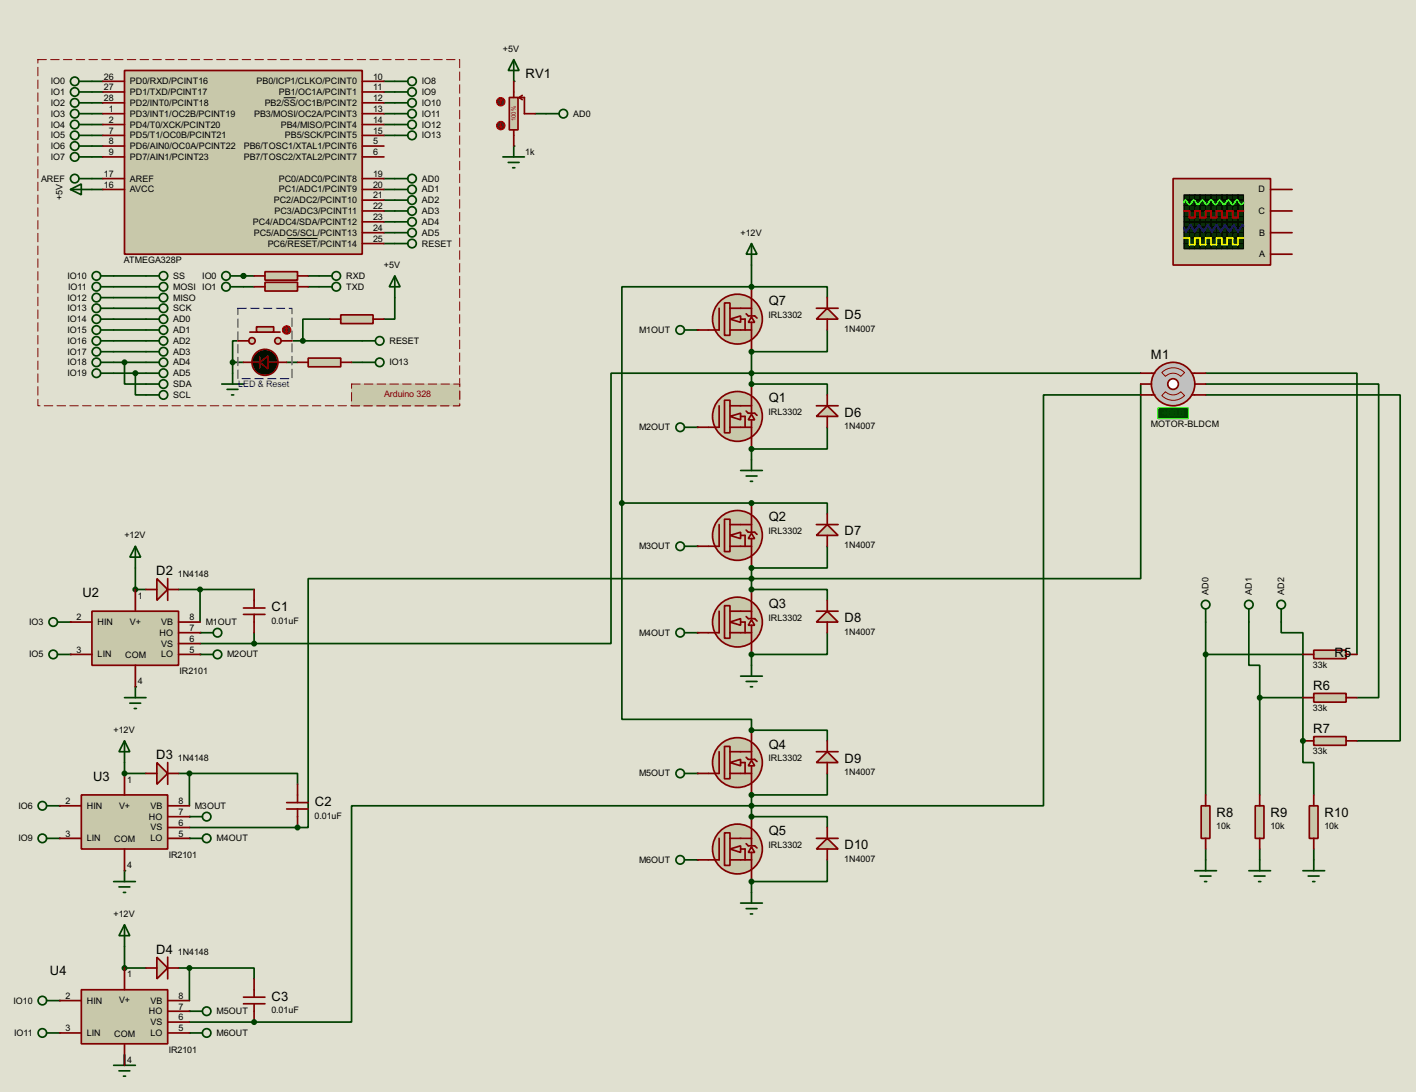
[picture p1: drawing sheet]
<svg xmlns="http://www.w3.org/2000/svg" width="333mm" height="256mm" viewBox="0 0 333 256" stroke-linecap="round" stroke-linejoin="round" font-family="sans-serif">
<path d="M0 0h332.7v256.5h-332.7z" fill="#e0e0d0"/>
<g fill="none" stroke="#004000" stroke-width=".4">
<path d="M21.6 19.1h2.6M90.2 19.1h2.6M21.6 36.9h2.6M21.6 34.3h2.6M21.6 31.8h2.6M21.6 29.3h2.6M21.6 26.7h2.6M21.6 24.2h2.6M21.6 21.6h2.6M90.2 31.8h2.6M90.2 29.3h2.6M90.2 26.7h2.6"/>
<path d="M90.2 24.2h2.6M90.2 21.6h2.6M21.6 42h2.6M21.6 44.5h2.6M90.2 42h2.6M90.2 44.5h2.6M90.2 47h2.6M90.2 49.6h2.6M90.2 52.1h2.6M90.2 54.7h2.6M90.2 57.2h2.6M26.7 64.8h7.6"/>
<path d="M26.7 67.4h7.6M26.7 69.9h7.6M26.7 72.4h7.6M26.7 75h7.6M26.7 77.5h7.6M57.2 67.4h2.5M72.4 64.8h2.6M72.4 67.4h2.6M77.5 75h-6.3v5.1M92.8 69.9v5.1h-2.6M26.7 85.1h7.6M26.7 80.1h7.6"/>
<path d="M26.7 82.6h7.6M26.7 87.7h7.6M29.3 85.1v5.1h5M31.8 87.7v5.1h2.5M54.7 85.1h2.5M54.7 85.1v2.6M55.9 80.1h-1.2v5M67.4 85.1h2.5M68.6 80.1h16.5M82.6 85.1h2.5M31.8 133.4v5.1h2.5M42 138.5h17.7"/>
<path d="M29.3 222.3v5.1h5M42 227.4h17.7v2.5"/>
</g>
<g fill="#004000">
<circle cx="163.9" cy="77.5" r=".2"/>
<circle cx="163.9" cy="100.4" r=".2"/>
<circle cx="16.6" cy="146.1" r=".2"/>
<circle cx="16.6" cy="153.7" r=".2"/>
</g>
<path d="M47 138.5v7.6" fill="none" stroke="#004000" stroke-width=".4"/>
<g fill="#004000">
<circle cx="47" cy="148.6" r=".2"/>
<circle cx="47" cy="153.7" r=".2"/>
<circle cx="31.8" cy="161.3" r=".2"/>
<circle cx="31.8" cy="138.5" r=".2"/>
<circle cx="163.9" cy="128.3" r=".2"/>
<circle cx="163.9" cy="148.6" r=".2"/>
<circle cx="163.9" cy="181.7" r=".2"/>
<circle cx="163.9" cy="202" r=".2"/>
<circle cx="14" cy="189.3" r=".2"/>
<circle cx="14" cy="196.9" r=".2"/>
<circle cx="44.5" cy="191.8" r=".2"/>
<circle cx="44.5" cy="196.9" r=".2"/>
<circle cx="29.3" cy="204.5" r=".2"/>
<circle cx="14" cy="235" r=".2"/>
<circle cx="14" cy="242.6" r=".2"/>
</g>
<path d="M44.5 227.4v7.6" fill="none" stroke="#004000" stroke-width=".4"/>
<g fill="#004000">
<circle cx="44.5" cy="237.5" r=".2"/>
<circle cx="44.5" cy="242.6" r=".2"/>
</g>
<path d="M29.3 247.7v2.5" fill="none" stroke="#004000" stroke-width=".4"/>
<g fill="#004000">
<circle cx="29.3" cy="227.4" r=".2"/>
<circle cx="176.6" cy="82.6" r=".2"/>
</g>
<path d="M194.4 77.5v5.1h-17.8" fill="none" stroke="#004000" stroke-width=".4"/>
<circle cx="176.6" cy="90.2" r=".2" fill="#004000"/>
<path d="M176.6 90.2h17.8v2.6" fill="none" stroke="#004000" stroke-width=".4"/>
<circle cx="176.6" cy="133.4" r=".2" fill="#004000"/>
<path d="M194.4 128.3v5.1h-17.8" fill="none" stroke="#004000" stroke-width=".4"/>
<circle cx="176.6" cy="138.5" r=".2" fill="#004000"/>
<path d="M176.6 138.5h17.8v2.5" fill="none" stroke="#004000" stroke-width=".4"/>
<circle cx="176.6" cy="186.7" r=".2" fill="#004000"/>
<path d="M194.4 181.7v5h-17.8" fill="none" stroke="#004000" stroke-width=".4"/>
<circle cx="176.6" cy="191.8" r=".2" fill="#004000"/>
<path d="M194.4 100.4v5.1h-17.8M176.6 191.8h17.8v2.6" fill="none" stroke="#004000" stroke-width=".4"/>
<circle cx="176.6" cy="105.5" r=".2" fill="#004000"/>
<path d="M176.6 105.5v2.5M194.4 148.6v5.1h-17.8" fill="none" stroke="#004000" stroke-width=".4"/>
<circle cx="176.6" cy="153.7" r=".2" fill="#004000"/>
<path d="M176.6 153.7v2.6M194.4 202v5.1h-17.8" fill="none" stroke="#004000" stroke-width=".4"/>
<circle cx="176.6" cy="207.1" r=".2" fill="#004000"/>
<path d="M176.6 67.4h17.8v2.5M176.6 207.1v2.5" fill="none" stroke="#004000" stroke-width=".4"/>
<circle cx="176.6" cy="67.4" r=".2" fill="#004000"/>
<path d="M176.6 62.3v5.1M176.6 118.2h17.8v2.5" fill="none" stroke="#004000" stroke-width=".4"/>
<circle cx="176.6" cy="118.2" r=".2" fill="#004000"/>
<path d="M176.6 67.4h-30.5v50.8h30.5M176.6 171.5h17.8v2.5" fill="none" stroke="#004000" stroke-width=".4"/>
<circle cx="176.6" cy="171.5" r=".2" fill="#004000"/>
<path d="M176.6 87.7h-33v63.5h-83.9M176.6 82.6v7.6M146.1 118.2v50.8h30.5v2.5M47 151.2h12.7M59.7 148.6v2.6M44.5 194.4h25.4" fill="none" stroke="#004000" stroke-width=".4"/>
<circle cx="69.9" cy="194.4" r=".2" fill="#004000"/>
<path d="M176.6 135.9h-104.2v58.5h-2.5M176.6 133.4v5.1M44.5 240.1h15.2" fill="none" stroke="#004000" stroke-width=".4"/>
<circle cx="59.7" cy="240.1" r=".2" fill="#004000"/>
<path d="M176.6 189.3h-94v50.8h-22.9M176.6 186.7v5.1" fill="none" stroke="#004000" stroke-width=".4"/>
<g fill="#004000">
<circle cx="120.7" cy="34.3" r=".2"/>
<circle cx="120.7" cy="19.1" r=".2"/>
</g>
<path d="M125.8 26.7h2.5M29.3 181.7h5M42 181.7h2.5M44.5 181.7h25.4v2.5M44.5 181.7v7.6" fill="none" stroke="#004000" stroke-width=".4"/>
<circle cx="29.3" cy="181.7" r=".2" fill="#004000"/>
<path d="M57.2 64.8h2.5M29.3 179.1v2.6" fill="none" stroke="#004000" stroke-width=".4"/>
<circle cx="57.2" cy="64.8" r=".2" fill="#004000"/>
<g fill="none" stroke="#004000" stroke-width=".4">
<path d="M176.6 87.7h91.4M268 90.2v45.7h-91.4M268 92.8h-22.8v96.5h-68.6M283.3 87.7h35.5v66M283.3 90.2h40.6v73.7h-5.1M283.3 92.8h45.7v81.2h-10.2M283.3 146.1v40.6M283.3 153.7h22.8M293.4 146.1v10.2h2.6v7.6M296 163.9v22.8M296 163.9h10.1M306.1 174v5.1h2.6v7.6"/>
<path d="M283.3 199.4v2.6M296 199.4v2.6M308.7 199.4v2.6"/>
</g>
<circle cx="306.1" cy="174" r=".2" fill="#004000"/>
<path d="M301 146.1v2.5h5.1v25.4" fill="none" stroke="#004000" stroke-width=".4"/>
<path d="M29.3 16.6h55.8v43.1h-55.8z" fill="#c8c8aa" stroke="#800000" stroke-width=".4"/>
<g fill="none" stroke="#800000" stroke-width=".4">
<path d="M24.2 19.1h5.1M85.1 19.1h5.1M24.2 21.6h5.1M24.2 26.7h5.1M24.2 24.2h5.1M24.2 34.3h5.1M24.2 31.8h5.1M24.2 29.3h5.1M24.2 36.9h5.1M85.1 21.6h5.1M85.1 26.7h5.1M85.1 24.2h5.1"/>
<path d="M85.1 34.3h5.1M85.1 31.8h5.1M85.1 29.3h5.1M85.1 36.9h5.1M24.2 44.5h5.1M24.2 42h5.1M85.1 57.2h5.1M85.1 54.7h5.1M85.1 52.1h5.1M85.1 49.6h5.1M85.1 47h5.1M85.1 44.5h5.1"/>
<path d="M85.1 42h5.1"/>
</g>
<path d="M66.7 23h2.8M67.5 56h7.1" fill="none" stroke="#000" stroke-width=".23"/>
<g fill="none" stroke="#004000" stroke-width=".4">
<path d="M18.6 19.1h3M92.8 19.1h3M18.6 36.9h3M18.6 34.3h3M18.6 31.8h3M18.6 29.3h3M18.6 26.7h3M18.6 24.2h3M18.6 21.6h3M92.8 31.8h3M92.8 29.3h3M92.8 26.7h3"/>
<path d="M92.8 24.2h3M92.8 21.6h3M16.6 44.5l2.5-1.3v2.6zM16.6 44.5h5M18.6 42h3M92.8 42h3M92.8 44.5h3M92.8 47h3M92.8 49.6h3M92.8 52.1h3M92.8 54.7h3M92.8 57.2h3"/>
<path d="M34.3 64.8h3.1M34.3 67.4h3.1M34.3 69.9h3.1M34.3 72.4h3.1"/>
<circle cx="17.5" cy="19.1" r="1"/>
<circle cx="96.8" cy="19.1" r="1"/>
<circle cx="17.5" cy="26.7" r="1"/>
<circle cx="17.5" cy="34.3" r="1"/>
<circle cx="17.5" cy="31.8" r="1"/>
<circle cx="17.5" cy="36.9" r="1"/>
<circle cx="17.5" cy="29.3" r="1"/>
<circle cx="17.5" cy="21.6" r="1"/>
<circle cx="17.5" cy="24.2" r="1"/>
<circle cx="96.8" cy="26.7" r="1"/>
<circle cx="96.8" cy="29.3" r="1"/>
<circle cx="96.8" cy="31.8" r="1"/>
<circle cx="96.8" cy="21.6" r="1"/>
<circle cx="96.8" cy="24.2" r="1"/>
<circle cx="17.5" cy="42" r="1"/>
<circle cx="96.8" cy="49.6" r="1"/>
<circle cx="96.8" cy="44.5" r="1"/>
<circle cx="96.8" cy="42" r="1"/>
<circle cx="96.8" cy="47" r="1"/>
<circle cx="96.8" cy="52.1" r="1"/>
<circle cx="96.8" cy="54.7" r="1"/>
<circle cx="96.8" cy="57.2" r="1"/>
<circle cx="38.4" cy="72.4" r="1"/>
<circle cx="38.4" cy="64.8" r="1"/>
<circle cx="38.4" cy="67.4" r="1"/>
<circle cx="38.4" cy="69.9" r="1"/>
</g>
<path d="M80.1 74h7.6v2h-7.6z" fill="#c8c8aa" stroke="#800000" stroke-width=".4"/>
<path d="M77.5 75h2.6M87.7 75h2.5M57.2 85.1h3.8M61 83.9v2.5M63 85.1h4.4" fill="none" stroke="#800000" stroke-width=".4"/>
<path d="M92.8 64.8l1.2 2.6h-2.5zM92.8 64.8v5.1" fill="none" stroke="#004000" stroke-width=".4"/>
<g fill="#000" stroke="#800000" stroke-width=".4">
<path d="M61 85.1l2-1.5v3.1z"/>
<circle cx="62.2" cy="85.1" r="3.1"/>
</g>
<path d="M72.4 84.1h7.7v2.1h-7.7z" fill="#c8c8aa" stroke="#800000" stroke-width=".4"/>
<path d="M69.9 85.1h2.5M80.1 85.1h2.5" fill="none" stroke="#800000" stroke-width=".4"/>
<path d="M52.1 90.2h5.1M53.4 91.5h2.5M54.4 92.8h.5M54.7 87.7v2.5" fill="none" stroke="#004000" stroke-width=".4"/>
<path d="M55.9 72.4h12.7v16.6h-12.7z" fill="none" stroke="#e0e0d0" stroke-width=".23"/>
<path d="M55.9 72.4h12.7v16.6h-12.7z" fill="none" stroke="#0000c0" stroke-width=".23" stroke-dasharray="2 1"/>
<path d="M62.3 63.8h7.6v2h-7.6z" fill="#c8c8aa" stroke="#800000" stroke-width=".4"/>
<path d="M59.7 64.8h2.6M69.9 64.8h2.5" fill="none" stroke="#800000" stroke-width=".4"/>
<path d="M62.3 66.3h7.6v2.1h-7.6z" fill="#c8c8aa" stroke="#800000" stroke-width=".4"/>
<path d="M59.7 67.4h2.6M69.9 67.4h2.5" fill="none" stroke="#800000" stroke-width=".4"/>
<g fill="none" stroke="#004000" stroke-width=".4">
<path d="M75 64.8h3M75 67.4h3"/>
<circle cx="79" cy="67.4" r="1"/>
<circle cx="79" cy="64.8" r="1"/>
</g>
<g fill="#c8c8aa" stroke="#800000" stroke-width=".4">
<circle cx="65.3" cy="80.1" r=".75"/>
<circle cx="59.2" cy="80.1" r=".75"/>
</g>
<path d="M58.7 78h7.1" fill="none" stroke="#800000" stroke-width=".4"/>
<path d="M60.3 76.8h4v1.2h-4z" fill="#c8c8aa" stroke="#800000" stroke-width=".4"/>
<path d="M55.9 80.1h2.6M66.1 80.1h2.5" fill="none" stroke="#800000" stroke-width=".4"/>
<circle cx="67.3" cy="77.5" r="1" fill="#400000" stroke="#f00" stroke-width=".23"/>
<path d="M67.1 77.8l.3 .2M67.4 77v1M67.4 77l-.3 .3M67.4 77l.2 .3M67.6 77.8l-.2 .2" fill="none" stroke="#f00" stroke-width=".23"/>
<g fill="none" stroke="#004000" stroke-width=".4">
<path d="M23.7 64.8h3M23.7 67.4h3M23.7 69.9h3M23.7 72.4h3M54.2 64.8h3M54.2 67.4h3M85.1 85.1h3.1M85.1 80.1h3.1"/>
<circle cx="22.6" cy="72.4" r="1"/>
<circle cx="22.6" cy="67.4" r="1"/>
<circle cx="22.6" cy="64.8" r="1"/>
<circle cx="22.6" cy="69.9" r="1"/>
<circle cx="53.1" cy="67.4" r="1"/>
<circle cx="53.1" cy="64.8" r="1"/>
<circle cx="89.2" cy="85.1" r="1"/>
<circle cx="89.2" cy="80.1" r="1"/>
</g>
<g fill="#004000" stroke="#004000" stroke-width=".4">
<circle cx="71.1" cy="80.1" r=".5"/>
<circle cx="54.6" cy="85.1" r=".5"/>
</g>
<path d="M8.9 14h99.1v81.3h-99.1z" fill="none" stroke="#e0e0d0" stroke-width=".23"/>
<path d="M8.9 14h99.1v81.3h-99.1z" fill="none" stroke="#800000" stroke-width=".23" stroke-dasharray="2 1"/>
<g fill="#c8c8aa">
<path d="M82.6 90.2h25.4v5.1h-25.4z" fill-rule="evenodd"/>
<path d="M82.6 90.2h25.4v5.1h-25.4z" fill-rule="evenodd"/>
</g>
<path d="M82.6 90.2h25.4v5.1h-25.4z" fill="none" stroke="#c8c8aa" stroke-width=".23"/>
<path d="M82.6 90.2h25.4v5.1h-25.4z" fill="none" stroke="#800000" stroke-width=".23" stroke-dasharray="2 1"/>
<g fill="none" stroke="#004000" stroke-width=".4">
<path d="M23.7 75h3M23.7 77.5h3M34.3 75h3.1M34.3 77.5h3.1M23.7 80.1h3M23.7 82.6h3M23.7 85.1h3M23.7 87.7h3M34.3 80.1h3.1M34.3 82.6h3.1M34.3 85.1h3.1M34.3 87.7h3.1"/>
<path d="M34.3 90.2h3.1M34.3 92.8h3.1M13.5 146.1h3.1M13.5 153.7h3.1M11 189.3h3M11 196.9h3M11 235h3M11 242.6h3M26.7 250.2h5.1M28 251.5h2.5M29 252.8h.5M29.3 247.7v2.5"/>
<circle cx="22.6" cy="75" r="1"/>
<circle cx="22.6" cy="77.5" r="1"/>
<circle cx="38.4" cy="75" r="1"/>
<circle cx="38.4" cy="77.5" r="1"/>
<circle cx="22.6" cy="82.6" r="1"/>
<circle cx="22.6" cy="87.7" r="1"/>
<circle cx="22.6" cy="85.1" r="1"/>
<circle cx="22.6" cy="80.1" r="1"/>
<circle cx="38.4" cy="87.7" r="1"/>
<circle cx="38.4" cy="82.6" r="1"/>
<circle cx="38.4" cy="85.1" r="1"/>
<circle cx="38.4" cy="92.8" r="1"/>
<circle cx="38.4" cy="80.1" r="1"/>
<circle cx="38.4" cy="90.2" r="1"/>
<circle cx="12.5" cy="153.7" r="1"/>
<circle cx="12.5" cy="146.1" r="1"/>
<circle cx="9.9" cy="189.3" r="1"/>
<circle cx="9.9" cy="196.9" r="1"/>
<circle cx="9.9" cy="235" r="1"/>
<circle cx="9.9" cy="242.6" r="1"/>
</g>
<g fill="#004000" stroke="#004000" stroke-width=".4">
<circle cx="29.2" cy="85.1" r=".5"/>
<circle cx="31.8" cy="87.7" r=".5"/>
</g>
<path d="M36.9 135.9l2.5 2.6-2.5 2.5z" fill="#c8c8aa" stroke="#800000" stroke-width=".4"/>
<path d="M34.3 138.5h2.6M39.4 135.9v5.1M39.4 138.5h2.6M59.7 138.5v4.3M57.2 144.3h5.1M57.2 142.8h5.1M59.7 144.3v4.3M67.4 190h5M67.4 188.5h5M69.9 184.2v4.3M69.9 190v4.4" fill="none" stroke="#800000" stroke-width=".4"/>
<circle cx="47" cy="138.5" r=".5" fill="#004000" stroke="#004000" stroke-width=".4"/>
<path d="M36.9 179.1l2.5 2.6-2.5 2.5z" fill="#c8c8aa" stroke="#800000" stroke-width=".4"/>
<path d="M39.4 179.1v5.1M34.3 181.7h2.6M39.4 181.7h2.6" fill="none" stroke="#800000" stroke-width=".4"/>
<path d="M36.9 224.8l2.5 2.6-2.5 2.5z" fill="#c8c8aa" stroke="#800000" stroke-width=".4"/>
<path d="M34.3 227.4h2.6M39.4 224.8v5.1M39.4 227.4h2.6M57.2 235.8h5.1M57.2 234.2h5.1M59.7 229.9v4.3M59.7 235.8v4.3" fill="none" stroke="#800000" stroke-width=".4"/>
<g fill="#004000" stroke="#004000" stroke-width=".4">
<circle cx="44.5" cy="227.4" r=".5"/>
<circle cx="31.8" cy="138.5" r=".5"/>
<circle cx="29.2" cy="227.4" r=".5"/>
</g>
<g fill="none" stroke="#004000" stroke-width=".4">
<path d="M160.8 77.5h3.1M31.8 128.3l1.3 2.6h-2.6zM31.8 128.3v5.1M29.3 174l1.2 2.6h-2.5zM29.3 174v5.1M29.3 163.9h5M30.5 165.2h2.6M31.6 166.4h.5M31.8 161.3v2.6M26.7 207.1h5.1M28 208.3h2.5M29 209.6h.5"/>
<path d="M29.3 217.2l1.2 2.6h-2.5zM29.3 204.5v2.6M29.3 217.2v5.1"/>
<circle cx="159.8" cy="77.5" r="1"/>
</g>
<g fill="#c8c8aa" stroke="#800000" stroke-width=".4">
<path d="M171.5 75l2.5-.8v1.5z"/>
<circle cx="173.2" cy="75" r="5.9"/>
</g>
<path d="M170.2 71.2h1.3v7.6h-1.3z" fill="#c8c8aa" stroke="#800000" stroke-width=".4"/>
<path d="M169 72.4v5.1h-2.6M171.5 77.5h5.1M171.5 72.4h5.1M174 75h1.1v2.5" fill="none" stroke="#800000" stroke-width=".4"/>
<path d="M176.6 74.5l.7 1.2h-1.5z" fill="#c8c8aa" stroke="#800000" stroke-width=".4"/>
<path d="M163.9 77.5h2.5M175.3 73.7l.5 .5h1.5l.6 .5M176.6 67.4v2.5M176.6 70.2v4M176.6 75.7v6.9" fill="none" stroke="#800000" stroke-width=".4"/>
<g fill="none" stroke="#004000" stroke-width=".4">
<path d="M160.8 100.4h3.1M47 148.6h3.1"/>
<circle cx="159.8" cy="100.4" r="1"/>
<circle cx="51.1" cy="148.6" r="1"/>
</g>
<g fill="#c8c8aa" stroke="#800000" stroke-width=".4">
<path d="M171.5 97.8l2.5-.7v1.5z"/>
<circle cx="173.2" cy="97.8" r="5.9"/>
</g>
<path d="M170.2 94h1.3v7.7h-1.3z" fill="#c8c8aa" stroke="#800000" stroke-width=".4"/>
<path d="M169 95.3v5.1h-2.6M171.5 95.3h5.1M174 97.8h1.1v2.6M171.5 100.4h5.1" fill="none" stroke="#800000" stroke-width=".4"/>
<path d="M176.6 97.3l.7 1.3h-1.5z" fill="#c8c8aa" stroke="#800000" stroke-width=".4"/>
<path d="M175.3 96.6l.5 .5h1.5l.6 .5M176.6 90.2v2.6M176.6 93v4.1M176.6 98.6v6.9M163.9 100.4h2.5" fill="none" stroke="#800000" stroke-width=".4"/>
<g fill="none" stroke="#004000" stroke-width=".4">
<path d="M47 153.7h3.1"/>
<circle cx="51.1" cy="153.7" r="1"/>
</g>
<path d="M21.6 143.6h20.4v12.7h-20.4z" fill="#c8c8aa" stroke="#800000" stroke-width=".4"/>
<path d="M31.8 138.5v5.1M16.6 146.1h5M16.6 153.7h5M31.8 156.3v5M42 146.1h5M42 153.7h5M42 148.6h5M42 151.2h5" fill="none" stroke="#800000" stroke-width=".4"/>
<g fill="none" stroke="#004000" stroke-width=".4">
<path d="M160.8 128.3h3.1"/>
<circle cx="159.8" cy="128.3" r="1"/>
</g>
<g fill="#c8c8aa" stroke="#800000" stroke-width=".4">
<path d="M171.5 125.8l2.5-.8v1.5z"/>
<circle cx="173.2" cy="125.8" r="5.9"/>
</g>
<path d="M170.2 122h1.3v7.6h-1.3z" fill="#c8c8aa" stroke="#800000" stroke-width=".4"/>
<path d="M169 123.2v5.1h-2.6M171.5 128.3h5.1M171.5 123.2h5.1M174 125.8h1.1v2.5" fill="none" stroke="#800000" stroke-width=".4"/>
<path d="M176.6 125.3l.7 1.2h-1.5z" fill="#c8c8aa" stroke="#800000" stroke-width=".4"/>
<path d="M176.6 118.2v2.5M163.9 128.3h2.5M175.3 124.5l.5 .5h1.5l.6 .5M176.6 121v4M176.6 126.5v6.9" fill="none" stroke="#800000" stroke-width=".4"/>
<g fill="none" stroke="#004000" stroke-width=".4">
<path d="M160.8 148.6h3.1"/>
<circle cx="159.8" cy="148.6" r="1"/>
</g>
<g fill="#c8c8aa" stroke="#800000" stroke-width=".4">
<path d="M171.5 146.1l2.5-.8v1.6z"/>
<circle cx="173.2" cy="146.1" r="5.9"/>
</g>
<path d="M170.2 142.3h1.3v7.6h-1.3z" fill="#c8c8aa" stroke="#800000" stroke-width=".4"/>
<path d="M169 143.6v5h-2.6M171.5 148.6h5.1M171.5 143.6h5.1M174 146.1h1.1v2.5" fill="none" stroke="#800000" stroke-width=".4"/>
<path d="M176.6 145.6l.7 1.3h-1.5z" fill="#c8c8aa" stroke="#800000" stroke-width=".4"/>
<path d="M176.6 138.5v2.5M163.9 148.6h2.5M175.3 144.8l.5 .5h1.5l.6 .6M176.6 141.3v4M176.6 146.9v6.8" fill="none" stroke="#800000" stroke-width=".4"/>
<g fill="none" stroke="#004000" stroke-width=".4">
<path d="M160.8 181.7h3.1"/>
<circle cx="159.8" cy="181.7" r="1"/>
</g>
<g fill="#c8c8aa" stroke="#800000" stroke-width=".4">
<path d="M171.5 179.1l2.5-.7v1.5z"/>
<circle cx="173.2" cy="179.1" r="5.9"/>
</g>
<path d="M170.2 175.3h1.3v7.6h-1.3z" fill="#c8c8aa" stroke="#800000" stroke-width=".4"/>
<path d="M169 176.6v5.1h-2.6M171.5 176.6h5.1M174 179.1h1.1v2.6M171.5 181.7h5.1" fill="none" stroke="#800000" stroke-width=".4"/>
<path d="M176.6 178.6l.7 1.3h-1.5z" fill="#c8c8aa" stroke="#800000" stroke-width=".4"/>
<path d="M175.3 177.9l.5 .5h1.5l.6 .5M176.6 171.5v2.5M176.6 174.3v4.1M176.6 179.9v6.8M163.9 181.7h2.5" fill="none" stroke="#800000" stroke-width=".4"/>
<g fill="none" stroke="#004000" stroke-width=".4">
<path d="M160.8 202h3.1"/>
<circle cx="159.8" cy="202" r="1"/>
</g>
<g fill="#c8c8aa" stroke="#800000" stroke-width=".4">
<path d="M171.5 199.4l2.5-.7v1.5z"/>
<circle cx="173.2" cy="199.4" r="5.9"/>
</g>
<path d="M170.2 195.6h1.3v7.7h-1.3z" fill="#c8c8aa" stroke="#800000" stroke-width=".4"/>
<path d="M169 196.9v5.1h-2.6M171.5 196.9h5.1M174 199.4h1.1v2.6M171.5 202h5.1" fill="none" stroke="#800000" stroke-width=".4"/>
<path d="M176.6 198.9l.7 1.3h-1.5z" fill="#c8c8aa" stroke="#800000" stroke-width=".4"/>
<path d="M175.3 198.2l.5 .5h1.5l.6 .5M176.6 191.8v2.6M176.6 194.6v4.1M163.9 202h2.5M176.6 200.2v6.9" fill="none" stroke="#800000" stroke-width=".4"/>
<g fill="none" stroke="#004000" stroke-width=".4">
<path d="M44.5 191.8h3.1M44.5 196.9h3.1"/>
<circle cx="48.5" cy="191.8" r="1"/>
<circle cx="48.5" cy="196.9" r="1"/>
</g>
<path d="M19.1 186.7h20.3v12.7h-20.3z" fill="#c8c8aa" stroke="#800000" stroke-width=".4"/>
<path d="M14 189.3h5.1M14 196.9h5.1M29.3 181.7v5M29.3 199.4v5.1M39.4 189.3h5.1M39.4 196.9h5.1M39.4 191.8h5.1M39.4 194.4h5.1" fill="none" stroke="#800000" stroke-width=".4"/>
<g fill="none" stroke="#004000" stroke-width=".4">
<path d="M44.5 237.5h3.1M44.5 242.6h3.1"/>
<circle cx="48.5" cy="237.5" r="1"/>
<circle cx="48.5" cy="242.6" r="1"/>
</g>
<path d="M19.1 232.5h20.3v12.7h-20.3z" fill="#c8c8aa" stroke="#800000" stroke-width=".4"/>
<path d="M14 235h5.1M29.3 227.4v5.1M39.4 235h5.1M39.4 237.5h5.1M14 242.6h5.1M29.3 245.2v5M39.4 242.6h5.1M39.4 240.1h5.1" fill="none" stroke="#800000" stroke-width=".4"/>
<path d="M194.4 72.4l2.5 2.6h-5.1z" fill="#c8c8aa" stroke="#800000" stroke-width=".4"/>
<path d="M191.8 72.4h5.1M194.4 69.9v2.5M194.4 75v2.5" fill="none" stroke="#800000" stroke-width=".4"/>
<path d="M191.8 97.8l2.6-2.5 2.5 2.5z" fill="#c8c8aa" stroke="#800000" stroke-width=".4"/>
<path d="M191.8 95.3h5.1M194.4 92.8v2.5M194.4 97.8v2.6" fill="none" stroke="#800000" stroke-width=".4"/>
<path d="M194.4 123.2l2.5 2.6h-5.1z" fill="#c8c8aa" stroke="#800000" stroke-width=".4"/>
<path d="M191.8 123.2h5.1M194.4 120.7v2.5M194.4 125.8v2.5" fill="none" stroke="#800000" stroke-width=".4"/>
<path d="M194.4 143.6l2.5 2.5h-5.1z" fill="#c8c8aa" stroke="#800000" stroke-width=".4"/>
<path d="M191.8 143.6h5.1M194.4 141v2.6M194.4 146.1v2.5" fill="none" stroke="#800000" stroke-width=".4"/>
<path d="M194.4 176.6l2.5 2.5h-5.1z" fill="#c8c8aa" stroke="#800000" stroke-width=".4"/>
<path d="M191.8 176.6h5.1M194.4 174v2.6M194.4 179.1v2.6" fill="none" stroke="#800000" stroke-width=".4"/>
<path d="M191.8 199.4l2.6-2.5 2.5 2.5z" fill="#c8c8aa" stroke="#800000" stroke-width=".4"/>
<path d="M191.8 196.9h5.1M194.4 194.4v2.5M194.4 199.4v2.6" fill="none" stroke="#800000" stroke-width=".4"/>
<g fill="#004000" stroke="#004000" stroke-width=".4">
<circle cx="176.5" cy="82.6" r=".5"/>
<circle cx="176.5" cy="90.2" r=".5"/>
<circle cx="176.5" cy="133.4" r=".5"/>
<circle cx="176.5" cy="138.5" r=".5"/>
<circle cx="176.5" cy="186.7" r=".5"/>
<circle cx="176.5" cy="191.8" r=".5"/>
<circle cx="176.5" cy="105.5" r=".5"/>
<circle cx="176.5" cy="153.7" r=".5"/>
<circle cx="176.5" cy="207.1" r=".5"/>
<circle cx="176.5" cy="67.4" r=".5"/>
<circle cx="176.5" cy="118.2" r=".5"/>
<circle cx="146.1" cy="118.2" r=".5"/>
<circle cx="176.5" cy="171.5" r=".5"/>
<circle cx="59.7" cy="151.2" r=".5"/>
<circle cx="176.5" cy="87.7" r=".5"/>
<circle cx="69.9" cy="194.4" r=".5"/>
<circle cx="176.5" cy="135.9" r=".5"/>
<circle cx="59.7" cy="240.1" r=".5"/>
<circle cx="176.5" cy="189.3" r=".5"/>
</g>
<g fill="none" stroke="#004000" stroke-width=".4">
<path d="M120.7 14l1.3 2.6h-2.6zM120.7 14v5.1M118.2 36.9h5M119.4 38.2h2.6M120.5 39.4h.5M120.7 34.3v2.6M128.3 26.7h3.1M176.6 57.2l1.3 2.5h-2.6zM176.6 57.2v5.1M174 110.5h5.1M175.3 111.8h2.6M176.3 113.1h.5"/>
<path d="M176.6 108v2.5M174 158.8h5.1M176.6 156.3v2.5M175.3 160.1h2.6M176.3 161.3h.5M174 212.1h5.1M175.3 213.4h2.6M176.3 214.7h.5M176.6 209.6v2.5"/>
<circle cx="132.3" cy="26.7" r="1"/>
</g>
<path d="M119.7 22.9h2v7.6h-2z" fill="#c8c8aa" stroke="#800000" stroke-width=".4"/>
<path d="M120.7 19.1v3.8M120.7 30.5v3.8M122 22.9l.7 .5M122 22.9h1.2v3.8h2.6M122.7 22.4l-.7 .5" fill="none" stroke="#800000" stroke-width=".4"/>
<circle cx="117.6" cy="23.9" r="1" fill="#400000" stroke="#f00" stroke-width=".23"/>
<path d="M117.7 23.4l-.3 .3M117.7 23.4l.2 .3M117.7 23.4v1" fill="none" stroke="#f00" stroke-width=".23"/>
<circle cx="117.6" cy="29.5" r="1" fill="#400000" stroke="#f00" stroke-width=".23"/>
<path d="M117.4 29.8l.3 .2M117.7 29v1M117.9 29.8l-.2 .2" fill="none" stroke="#f00" stroke-width=".23"/>
<path d="M275.6 42h22.9v20.3h-22.9z" fill="#c8c8aa" stroke="#800000" stroke-width=".4"/>
<path d="M278.2 45.8h14v12.7h-14z" fill="#003000" stroke="#000" stroke-width=".25"/>
<g fill="none" stroke="#000" stroke-width=".23">
<path d="M278.2 54.7h14M278.2 57.2h14M278.2 55.9h14M278.2 53.4h14M278.2 50.9h14M278.2 49.6h14M278.2 48.3h14M278.2 47h14M278.2 52.1h14M279.5 45.8v12.7M280.7 45.8v12.7M282 45.8v12.7"/>
<path d="M283.3 45.8v12.7M284.5 45.8v12.7M285.8 45.8v12.7M287.1 45.8v12.7M288.3 45.8v12.7M289.6 45.8v12.7M290.9 45.8v12.7"/>
</g>
<path d="M278.2 55.9h1.3v1.6h1.2v-1.6h1.3v1.6h1.3v-1.6h1.2v1.6h1.3v-1.6h1.3v1.6h1.2v-1.6h1.3v1.6h1.3v-1.6h1.3" fill="none" stroke="#ff0" stroke-width=".4"/>
<path d="M278.2 49.6h1.3v1.5h1.2v-1.5h1.3v1.5h1.3v-1.5h1.2v1.5h1.3v-1.5h1.3v1.5h1.2v-1.5h1.3v1.5h1.3v-1.5h1.3" fill="none" stroke="#f00" stroke-width=".4"/>
<path d="M292.2 53.1l-.3-.2-1 1.5-1-1.5-1 1.5-1.1-1.5-1 1.5-1-1.5-1 1.5-1-1.5-1 1.5-1.1-1.5-1 1.5-1-1.5-1 1.5-.5-.8" fill="none" stroke="#00f" stroke-width=".4"/>
<path d="M278.2 47.6l.2-.6 .5 .6a.54 .54 0 0 0 .8 .3l.8-.9 1 1.1 1-1.1 1 1.1 1-1.1 .5 .6a.54 .54 0 0 0 .8 .3l.8-.9 1 1.1 1-1.1 1 1.1 1-1.1 .8 .9a.54 .54 0 0 0 .8-.3" fill="none" stroke="#0f0" stroke-width=".4"/>
<path d="M298.5 59.7h5.1M298.5 54.7h5.1M298.5 49.6h5.1M298.5 44.5h5.1" fill="none" stroke="#800000" stroke-width=".4"/>
<g fill="#004000" stroke="#004000" stroke-width=".4">
<circle cx="44.5" cy="181.7" r=".5"/>
<circle cx="29.2" cy="181.7" r=".5"/>
<circle cx="57.2" cy="64.8" r=".5"/>
</g>
<circle cx="275.6" cy="90.2" r="5.1" fill="#c0c0c0" stroke="#800000" stroke-width=".4"/>
<circle cx="275.6" cy="90.2" r="1.25" fill="#feffff" stroke="#800000" stroke-width=".4"/>
<path d="M270.6 87.7h.7M270.6 92.8h.7M280 87.7h.7M280 92.8h.7" fill="none" stroke="#800000" stroke-width=".4"/>
<path d="M272.1 95.8h7.1v2.6h-7.1z" fill="#004000" stroke="#0f0" stroke-width=".23"/>
<path d="M273 87.5a3.7 3.7 0 0 1 5.3 0l-.9 .9a2.53 2.53 0 0 0-3.6 0zM273.8 92a2.54 2.54 0 0 0 3.6 0l.9 .9a3.7 3.7 0 0 1-5.3 0z" fill="none" stroke="#800000" stroke-width=".23"/>
<path d="M268 90.2h2.6M268 87.7h2.6M268 92.8h2.6M280.7 90.2h2.6M280.7 87.7h2.6M280.7 92.8h2.6" fill="none" stroke="#800000" stroke-width=".4"/>
<path d="M308.7 152.7h7.6v2h-7.6z" fill="#c8c8aa" stroke="#800000" stroke-width=".4"/>
<path d="M306.1 153.7h2.6M316.3 153.7h2.5" fill="none" stroke="#800000" stroke-width=".4"/>
<path d="M308.7 162.9h7.6v2h-7.6z" fill="#c8c8aa" stroke="#800000" stroke-width=".4"/>
<path d="M306.1 163.9h2.6M316.3 163.9h2.5" fill="none" stroke="#800000" stroke-width=".4"/>
<path d="M308.7 173h7.6v2.1h-7.6z" fill="#c8c8aa" stroke="#800000" stroke-width=".4"/>
<path d="M306.1 174h2.6M316.3 174h2.5" fill="none" stroke="#800000" stroke-width=".4"/>
<path d="M282.2 189.3h2.1v7.6h-2.1z" fill="#c8c8aa" stroke="#800000" stroke-width=".4"/>
<path d="M283.3 186.7v2.6M283.3 196.9v2.5" fill="none" stroke="#800000" stroke-width=".4"/>
<path d="M294.9 189.3h2.1v7.6h-2.1z" fill="#c8c8aa" stroke="#800000" stroke-width=".4"/>
<path d="M296 186.7v2.6M296 196.9v2.5" fill="none" stroke="#800000" stroke-width=".4"/>
<path d="M307.6 189.3h2.1v7.6h-2.1z" fill="#c8c8aa" stroke="#800000" stroke-width=".4"/>
<path d="M308.7 186.7v2.6M308.7 196.9v2.5" fill="none" stroke="#800000" stroke-width=".4"/>
<g fill="none" stroke="#004000" stroke-width=".4">
<path d="M283.3 143.1v3M293.4 143.1v3M301 143.1v3M280.7 204.5h5.1M282 205.8h2.5M283 207.1h.5M283.3 202v2.5M293.4 204.5h5.1M294.7 205.8h2.5M295.7 207.1h.5M296 202v2.5M306.1 204.5h5.1"/>
<path d="M307.4 205.8h2.5M308.4 207.1h.5M308.7 202v2.5"/>
<circle cx="283.2" cy="142" r="1"/>
<circle cx="293.4" cy="142" r="1"/>
<circle cx="301" cy="142" r="1"/>
</g>
<g fill="#004000" stroke="#004000" stroke-width=".4">
<circle cx="283.2" cy="153.7" r=".5"/>
<circle cx="295.9" cy="163.9" r=".5"/>
<circle cx="306.1" cy="174" r=".5"/>
</g>
<g font-size="3.4">
<text x="123.5" y="18.3">RV1</text>
<text x="180.6" y="71.6">Q7</text>
<text x="198.4" y="75">D5</text>
<text x="270.4" y="84.2">M1</text>
<text x="180.6" y="94.5">Q1</text>
<text x="198.4" y="97.9">D6</text>
<text x="180.6" y="122.5">Q2</text>
<text x="198.4" y="125.8">D7</text>
<text x="36.7" y="135.1">D2</text>
<text x="19.4" y="140.2">U2</text>
<text x="63.8" y="143.6">C1</text>
<text x="180.6" y="142.8">Q3</text>
<text x="198.4" y="146.1">D8</text>
<text x="313.6" y="154.4">R5</text>
<text x="308.5" y="162.1">R6</text>
<text x="308.5" y="172.2">R7</text>
<text x="36.7" y="178.3">D3</text>
<text x="180.6" y="175.8">Q4</text>
<text x="198.4" y="179.1">D9</text>
<text x="21.9" y="183.4">U3</text>
<text x="74" y="189.3">C2</text>
<text x="285.8" y="191.8">R8</text>
<text x="298.5" y="191.8">R9</text>
<text x="311.2" y="191.8">R10</text>
<text x="180.6" y="196.1">Q5</text>
<text x="198.4" y="199.5">D10</text>
<text x="36.7" y="224">D4</text>
<text x="11.7" y="229.1">U4</text>
<text x="63.8" y="235">C3</text>
</g>
<g font-size="2.4">
<text x="118.2" y="12.1">+5V</text>
<text x="11.9" y="22.3">IO1</text>
<text x="11.9" y="19.8">IO0</text>
<text x="24.4" y="23.7">28</text>
<text x="24.4" y="21.2">27</text>
<text x="24.4" y="18.7">26</text>
<text x="30.5" y="22.3">PD1/TXD/PCINT17</text>
<text x="30.5" y="19.8">PD0/RXD/PCINT16</text>
<text x="60.3" y="19.8">PB0/ICP1/CLKO/PCINT0</text>
<text x="65.5" y="22.3">PB1/OC1A/PCINT1</text>
<text x="87.7" y="18.7">10</text>
<text x="87.7" y="21.2">11</text>
<text x="87.7" y="23.7">12</text>
<text x="99.1" y="19.8">IO8</text>
<text x="99.1" y="22.3">IO9</text>
<text x="11.9" y="30">IO4</text>
<text x="11.9" y="27.4">IO3</text>
<text x="11.9" y="24.8">IO2</text>
<text x="25.6" y="28.9">2</text>
<text x="25.6" y="26.3">1</text>
<text x="30.5" y="30">PD4/T0/XCK/PCINT20</text>
<text x="30.5" y="27.4">PD3/INT1/OC2B/PCINT19</text>
<text x="30.5" y="24.8">PD2/INT0/PCINT18</text>
<text x="59.7" y="27.4">PB3/MOSI/OC2A/PCINT3</text>
<text x="62.2" y="24.8">PB2/SS/OC1B/PCINT2</text>
<text x="66" y="30">PB4/MISO/PCINT4</text>
<text x="87.7" y="26.3">13</text>
<text x="87.7" y="28.9">14</text>
<text x="99.1" y="24.8">IO10</text>
<text x="99.1" y="27.4">IO11</text>
<text x="99.1" y="30">IO12</text>
<text x="134.7" y="27.4">AD0</text>
<text x="11.9" y="35">IO6</text>
<text x="11.9" y="32.5">IO5</text>
<text x="25.6" y="33.9">8</text>
<text x="25.6" y="31.4">7</text>
<text x="30.5" y="35">PD6/AIN0/OC0A/PCINT22</text>
<text x="30.5" y="32.5">PD5/T1/OC0B/PCINT21</text>
<text x="57.3" y="35">PB6/TOSC1/XTAL1/PCINT6</text>
<text x="66.9" y="32.5">PB5/SCK/PCINT5</text>
<text x="87.7" y="31.4">15</text>
<text x="87.7" y="33.9">5</text>
<text x="99.1" y="32.5">IO13</text>
<text x="11.9" y="37.5">IO7</text>
<text x="24.4" y="41.6">17</text>
<text x="25.6" y="36.4">9</text>
<text x="30.5" y="37.5">PD7/AIN1/PCINT23</text>
<text x="57.3" y="37.5">PB7/TOSC2/XTAL2/PCINT7</text>
<text x="87.7" y="36.4">6</text>
<text x="87.7" y="41.6">19</text>
<text x="123.4" y="36.4">1k</text>
<text x="9.6" y="42.7">AREF</text>
<text x="14.7" y="47" transform="rotate(-90 14.7 47)">+5V</text>
<text x="24.4" y="44.1">16</text>
<text x="30.5" y="45.2">AVCC</text>
<text x="30.5" y="42.7">AREF</text>
<text x="64.3" y="47.7">PC2/ADC2/PCINT10</text>
<text x="65.5" y="45.2">PC1/ADC1/PCINT9</text>
<text x="65.5" y="42.7">PC0/ADC0/PCINT8</text>
<text x="87.7" y="46.6">21</text>
<text x="87.7" y="44.1">20</text>
<text x="99.1" y="42.7">AD0</text>
<text x="99.1" y="45.2">AD1</text>
<text x="99.1" y="47.7">AD2</text>
<text x="295.7" y="45.2">D</text>
<text x="59.4" y="52.8">PC4/ADC4/SDA/PCINT12</text>
<text x="64.5" y="50.2">PC3/ADC3/PCINT11</text>
<text x="87.7" y="51.7">23</text>
<text x="87.7" y="49.2">22</text>
<text x="99.1" y="50.2">AD3</text>
<text x="99.1" y="52.8">AD4</text>
<text x="295.7" y="50.2">C</text>
<text x="59.6" y="55.4">PC5/ADC5/SCL/PCINT13</text>
<text x="62.9" y="57.9">PC6/RESET/PCINT14</text>
<text x="87.7" y="56.8">25</text>
<text x="87.7" y="54.3">24</text>
<text x="99.1" y="55.4">AD5</text>
<text x="99.1" y="57.9">RESET</text>
<text x="174" y="55.4">+12V</text>
<text x="295.8" y="55.4">B</text>
<text x="15.9" y="65.5">IO10</text>
<text x="29.1" y="61.8">ATMEGA328P</text>
<text x="40.7" y="65.5">SS</text>
<text x="47.5" y="65.5">IO0</text>
<text x="81.3" y="65.5">RXD</text>
<text x="90.2" y="62.9">+5V</text>
<text x="295.8" y="60.4">A</text>
<text x="15.9" y="70.6">IO12</text>
<text x="16" y="68.1">IO11</text>
<text x="40.7" y="68.1">MOSI IO1</text>
<text x="40.7" y="70.6">MISO</text>
<text x="81.3" y="68.1">TXD</text>
<text x="15.9" y="73.1">IO13</text>
<text x="15.9" y="75.6">IO14</text>
<text x="40.7" y="73.1">SCK</text>
<text x="40.7" y="75.6">AD0</text>
<text x="180.6" y="74.6">IRL3302</text>
<text x="198.4" y="78">1N4007</text>
<text x="15.9" y="78.2">IO15</text>
<text x="15.9" y="80.8">IO16</text>
<text x="15.9" y="83.3">IO17</text>
<text x="40.7" y="78.2">AD1</text>
<text x="40.7" y="80.8">AD2</text>
<text x="40.7" y="83.3">AD3</text>
<text x="91.5" y="80.8">RESET</text>
<text x="150.1" y="78.2">M1OUT</text>
<text x="15.9" y="85.8">IO18</text>
<text x="15.9" y="88.4">IO19</text>
<text x="40.7" y="85.8">AD4</text>
<text x="40.7" y="88.4">AD5</text>
<text x="91.5" y="85.8">IO13</text>
<text x="40.7" y="90.9">SDA</text>
<text x="40.7" y="93.5">SCL</text>
<text x="150.1" y="101.1">M2OUT</text>
<text x="180.6" y="97.5">IRL3302</text>
<text x="198.4" y="100.8">1N4007</text>
<text x="270.4" y="100.4">MOTOR-BLDCM</text>
<text x="180.6" y="125.4">IRL3302</text>
<text x="29.3" y="126.5">+12V</text>
<text x="150.1" y="129">M3OUT</text>
<text x="198.4" y="128.8">1N4007</text>
<text x="41.8" y="135.5">1N4148</text>
<text x="32.4" y="140.6">1</text>
<text x="284" y="139.7" transform="rotate(-90 284 139.7)">AD0</text>
<text x="294.1" y="139.7" transform="rotate(-90 294.1 139.7)">AD1</text>
<text x="301.7" y="139.7" transform="rotate(-90 301.7 139.7)">AD2</text>
<text x="6.9" y="146.8">IO3</text>
<text x="18" y="145.7">2</text>
<text x="22.9" y="146.8">HIN</text>
<text x="30.5" y="146.7">V+</text>
<text x="37.5" y="149.3">HO</text>
<text x="37.9" y="146.8">VB</text>
<text x="44.5" y="145.7">8</text>
<text x="44.5" y="148.2">7</text>
<text x="48.3" y="146.8">M1OUT</text>
<text x="63.8" y="146.5">0.01uF</text>
<text x="150.1" y="149.3">M4OUT</text>
<text x="180.6" y="145.8">IRL3302</text>
<text x="198.4" y="149.1">1N4007</text>
<text x="6.9" y="154.4">IO5</text>
<text x="18" y="153.3">3</text>
<text x="22.9" y="154.4">LIN</text>
<text x="29.4" y="154.6">COM</text>
<text x="37.8" y="154.4">LO</text>
<text x="37.9" y="151.9">VS</text>
<text x="44.5" y="150.8">6</text>
<text x="44.5" y="153.3">5</text>
<text x="53.4" y="154.4">M2OUT</text>
<text x="32.4" y="160.7">4</text>
<text x="42.2" y="158.4">IR2101</text>
<text x="308.5" y="156.8">33k</text>
<text x="308.5" y="167">33k</text>
<text x="26.7" y="172.2">+12V</text>
<text x="41.8" y="178.7">1N4148</text>
<text x="180.6" y="178.8">IRL3302</text>
<text x="308.5" y="177.2">33k</text>
<text x="29.9" y="183.8">1</text>
<text x="150.1" y="182.4">M5OUT</text>
<text x="198.4" y="182">1N4007</text>
<text x="4.3" y="190">IO6</text>
<text x="15.4" y="188.9">2</text>
<text x="20.4" y="190">HIN</text>
<text x="28" y="189.9">V+</text>
<text x="35.4" y="190">VB</text>
<text x="42" y="188.9">8</text>
<text x="42" y="191.4">7</text>
<text x="45.8" y="190">M3OUT</text>
<text x="4.3" y="197.6">IO9</text>
<text x="15.4" y="196.5">3</text>
<text x="20.4" y="197.6">LIN</text>
<text x="26.8" y="197.8">COM</text>
<text x="35" y="192.5">HO</text>
<text x="35.3" y="197.6">LO</text>
<text x="35.4" y="195.1">VS</text>
<text x="42" y="194">6</text>
<text x="42" y="196.5">5</text>
<text x="50.9" y="197.6">M4OUT</text>
<text x="73.9" y="192.3">0.01uF</text>
<text x="285.8" y="194.7">10k</text>
<text x="298.5" y="194.7">10k</text>
<text x="311.2" y="194.7">10k</text>
<text x="29.9" y="203.9">4</text>
<text x="39.6" y="201.5">IR2101</text>
<text x="150.1" y="202.7">M6OUT</text>
<text x="180.6" y="199.1">IRL3302</text>
<text x="198.4" y="202.4">1N4007</text>
<text x="26.7" y="215.4">+12V</text>
<text x="41.8" y="224.4">1N4148</text>
<text x="29.9" y="229.5">1</text>
<text x="3.2" y="235.7">IO10</text>
<text x="15.4" y="234.6">2</text>
<text x="20.4" y="235.7">HIN</text>
<text x="28" y="235.6">V+</text>
<text x="35" y="238.2">HO</text>
<text x="35.4" y="235.7">VB</text>
<text x="42" y="234.6">8</text>
<text x="42" y="237.1">7</text>
<text x="42" y="239.7">6</text>
<text x="50.9" y="238.2">M5OUT</text>
<text x="63.8" y="238">0.01uF</text>
<text x="3.3" y="243.3">IO11</text>
<text x="15.4" y="242.2">3</text>
<text x="20.4" y="243.3">LIN</text>
<text x="26.8" y="243.5">COM</text>
<text x="35.3" y="243.3">LO</text>
<text x="35.4" y="240.8">VS</text>
<text x="42" y="242.2">5</text>
<text x="50.9" y="243.3">M6OUT</text>
<text x="29.9" y="249.6">4</text>
<text x="39.6" y="247.3">IR2101</text>
</g>
<text font-size="2.4" fill="#0000c0" x="55.9" y="90.8">LED &amp; Reset</text>
<text font-size="2.4" fill="#800000" x="90.2" y="93.4">Arduino 328</text>
<text font-size="2.4" fill="#008000" x="273" y="97.8">+88.8</text>
<text font-size="1.6" fill="#c00000" x="121.2" y="28.5" transform="rotate(-90 121.2 28.5)">100%</text>
</svg>
